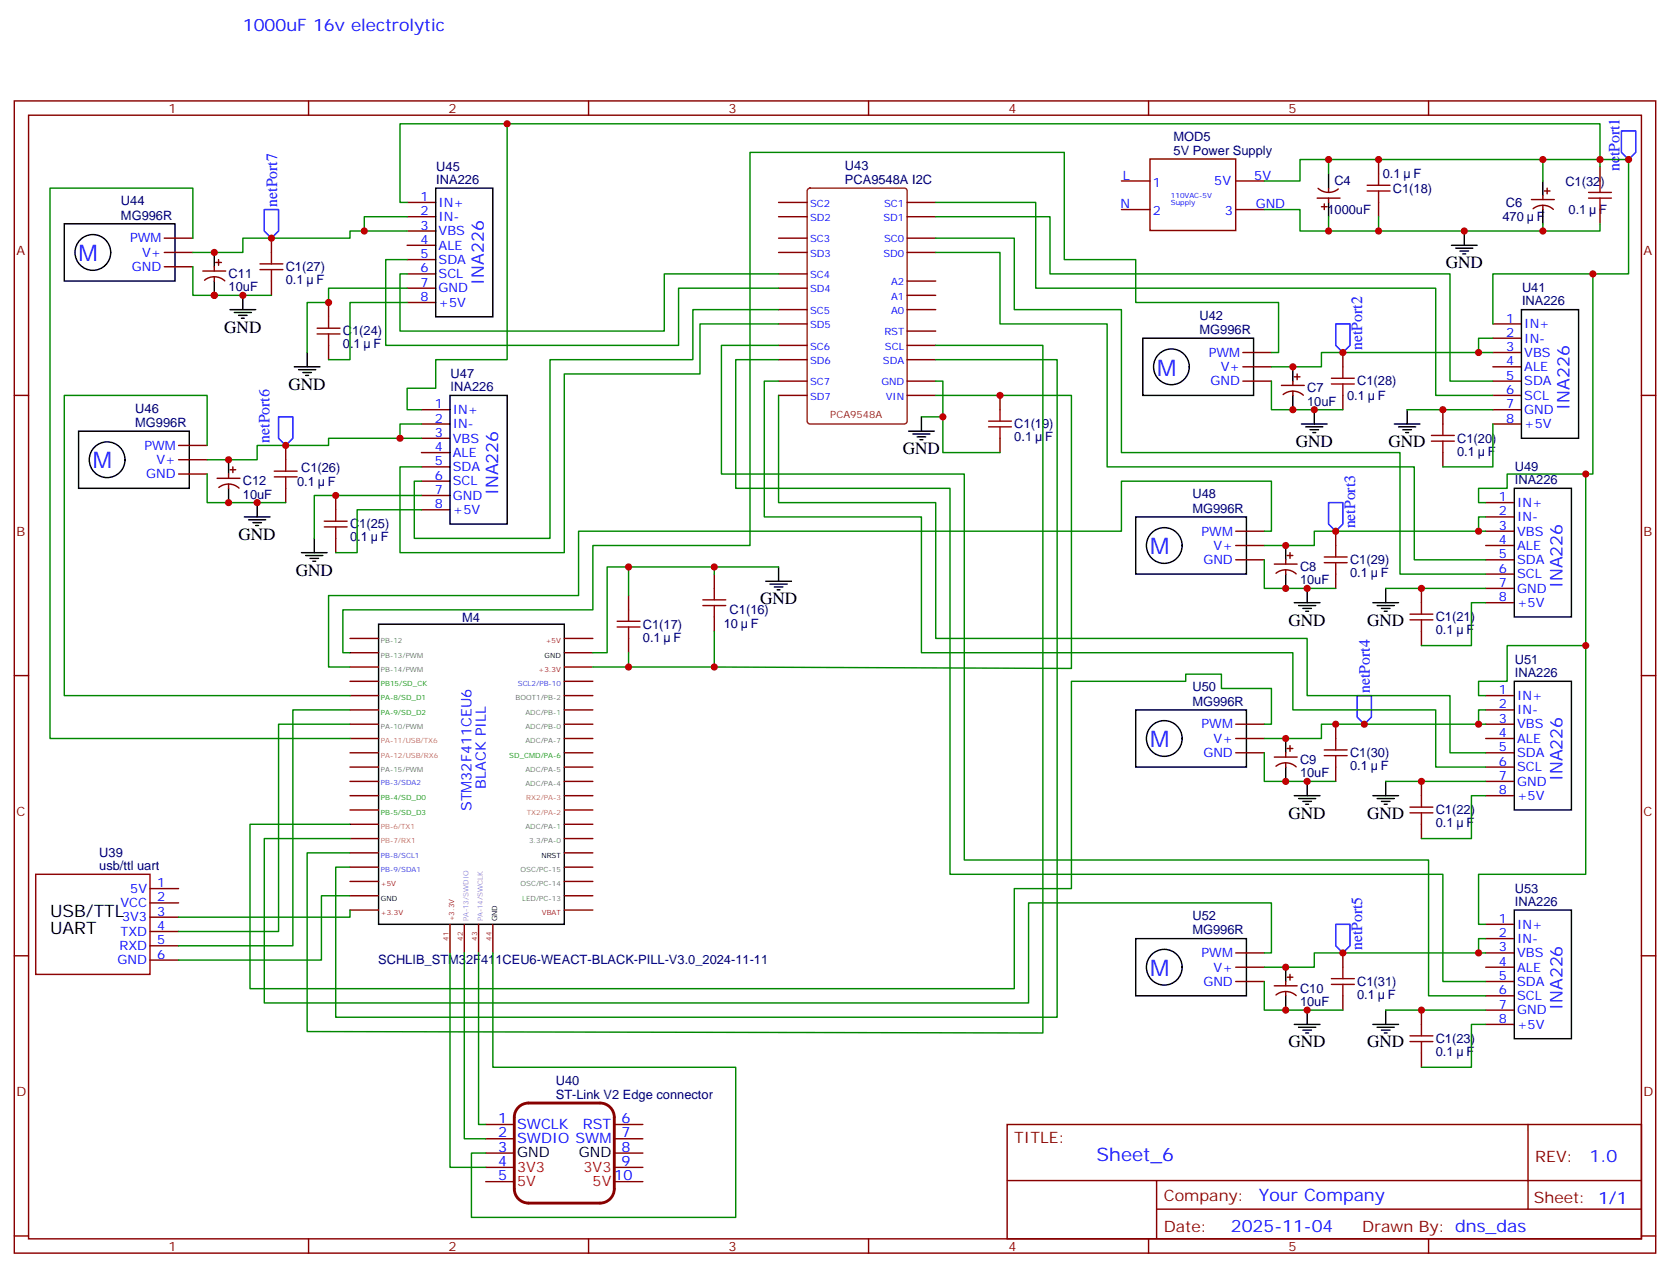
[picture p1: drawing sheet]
<svg xmlns="http://www.w3.org/2000/svg" width="412mm" height="313mm" viewBox="0 0 412 313" stroke-linecap="round" stroke-linejoin="round" font-family="sans-serif">
<g fill="none" stroke="#870000" stroke-width=".35">
<path d="M3.5 24.9h405.4v284.3h-405.4zM7.1 28.4h398.2v277.3h-398.2zM76.2 24.9v3.5M145.3 24.9v3.5M214.5 24.9v3.5M283.6 24.9v3.5M284 39.2h21.1v17.7h-21.1zM340.4 39.4v3.5M352.8 24.9v3.5M40.6 58.8h7M67 58.8v3.5M100.5 50h7.1"/>
<path d="M100.5 53.5h7.1M100.5 57h7.1M192.3 58.8h7M192.3 50h7M192.3 53.5h7M224 58.8h7.1M224 50h7.1M224 53.5h7.1M276.9 44.7h7.1M276.9 51.7h7.1M305.2 44.7h7M305.2 51.7h7"/>
<path d="M325.3 48.9h5.6M325.5 46.5a3.8 3.8 0 0 0 5 .1M326.3 51h1.4M327 50.3v1.4M328.1 46.4v1.1M328.1 48.9v1.1M340.4 50v3.5M378.2 49.2h5.6M378.6 51.5a3.8 3.8 0 0 1 5 .2M381 48.2v1M381 50.7v1M381.4 47.1h1.4"/>
<path d="M382.1 46.4v1.4M395.1 41.1v3.6M395.1 51.7v3.5M40.6 65.8h7M40.6 62.3h7M50.1 66.9h5.6M50.5 69.2a3.8 3.8 0 0 1 5 .1M52.9 65.8v1.1M52.9 68.3v1.1M53.3 64.8h1.4M54 64.1v1.4M67 69.4v3.5"/>
<path d="M81.1 74.6v3.6M100.5 60.5h7.1M100.5 64.1h7.1M100.5 67.6h7.1M100.5 71.1h7.1M100.5 74.6h7.1M192.3 79.9h7M192.3 62.3h7M192.3 67.6h7M192.3 71.1h7M192.3 76.4h7M224 62.3h7.1"/>
<path d="M224 76.4h7.1M224 72.9h7.1M224 69.4h7.1M368.7 79.9h7M3.5 97.6h3.6M81.1 85.2v3.6M192.3 97.6h7M192.3 94.1h7M192.3 88.8h7M192.3 85.2h7M224 97.6h7.1M224 94.1h7.1"/>
<path d="M224 88.8h7.1M224 85.2h7.1M224 81.7h7.1M246.9 97.6v3.5M306.9 87h7.1M306.9 90.5h7.1M306.9 94.1h7.1M316.4 95.1h5.7M316.9 97.4a3.8 3.8 0 0 1 4.9 .1M319.3 94.1v1M319.3 96.5v1.1M319.6 93h1.4"/>
<path d="M320.3 92.3v1.4M331.6 87v3.5M331.6 97.6v3.5M368.7 97.6h7M368.7 83.5h7M368.7 87h7M368.7 90.5h7M368.7 94.1h7M405.3 97.6h3.6M44.1 117h7.1M44.1 113.5h7.1M44.1 109.9h7.1"/>
<path d="M53.6 118h5.7M56.4 117v1M56.4 119.5v1M56.8 115.9h1.4M57.5 115.2v1.4M70.6 109.9v3.6M104.1 101.1h7M104.1 104.6h7M104.1 108.2h7M104.1 111.7h7M104.1 115.2h7M104.1 118.7h7"/>
<path d="M246.9 108.2v3.5M356.3 101.1v3.5M356.3 111.7v3.5M368.7 101.1h7M368.7 104.6h7M54 120.3a3.8 3.8 0 0 1 5 .2M70.6 120.5v3.5M82.9 122.3v3.5M82.9 132.9v3.5M104.1 122.3h7M104.1 125.8h7M305.2 138.1h7"/>
<path d="M305.2 134.6h7M305.2 131.1h7M314.7 139.2h5.6M317.5 138.1v1.1M317.9 137.1h1.4M318.6 136.4v1.4M329.8 131.1v3.5M366.9 138.1h7M366.9 134.6h7M366.9 131.1h7M366.9 124h7M366.9 127.6h7"/>
<path d="M86.4 157.6h7.1M139.3 157.6h7.1M155.2 147v3.5M155.2 157.6v3.5M176.4 141.7v3.5M176.4 152.3v3.5M315.1 141.5a3.8 3.8 0 0 1 5 .1M317.5 140.6v1.1M329.8 141.7v3.5M351 145.2v3.5M351 155.8v3.5M366.9 141.7h7"/>
<path d="M366.9 145.2h7M366.9 148.7h7M3.5 166.7h3.6M86.4 178.7h7.1M86.4 175.2h7.1M86.4 171.7h7.1M86.4 168.1h7.1M86.4 164.6h7.1M86.4 161.1h7.1M139.3 178.7h7.1M139.3 175.2h7.1M139.3 171.7h7.1"/>
<path d="M139.3 168.1h7.1M139.3 164.6h7.1M139.3 161.1h7.1M305.2 178.7h7M329.8 178.7v3.5M366.9 178.7h7M366.9 175.2h7M366.9 171.7h7M405.3 166.7h3.6M86.4 199.9h7.1M86.4 196.4h7.1M86.4 192.8h7.1"/>
<path d="M86.4 189.3h7.1M86.4 185.8h7.1M86.4 182.2h7.1M139.3 199.9h7.1M139.3 196.4h7.1M139.3 192.8h7.1M139.3 189.3h7.1M139.3 185.8h7.1M139.3 182.2h7.1M305.2 185.8h7M305.2 182.2h7M314.7 186.8h5.6"/>
<path d="M315.1 189.1a3.8 3.8 0 0 1 5 .2M317.5 185.8v1M317.5 188.2v1.1M317.9 184.7h1.4M318.6 184v1.4M329.8 189.3v3.5M351 192.8v3.6M366.9 196.4h7M366.9 192.8h7M366.9 189.3h7M366.9 185.8h7M366.9 182.2h7"/>
<path d="M37 219.3h7.1M86.4 217.5h7.1M86.4 214h7.1M86.4 210.5h7.1M86.4 206.9h7.1M86.4 203.4h7.1M139.3 217.5h7.1M139.3 214h7.1M139.3 210.5h7.1M139.3 206.9h7.1M139.3 203.4h7.1M351 203.4v3.5"/>
<path d="M3.5 235.9h3.6M37 222.8h7.1M37 226.3h7.1M37 229.9h7.1M37 233.4h7.1M37 236.9h7.1M86.4 224.6h7.1M86.4 221.1h7.1M111.1 228.1v7.1M114.7 228.1v7.1M118.2 228.1v7.1M121.7 228.1v7.1"/>
<path d="M139.3 224.6h7.1M139.3 221.1h7.1M305.2 238.7h7M305.2 235.2h7M331.6 235.2v3.5M366.9 238.7h7M366.9 235.2h7M366.9 228.1h7M366.9 231.6h7M405.3 235.9h3.6M305.2 242.2h7M314.7 243.3h5.6"/>
<path d="M315.1 245.5a3.8 3.8 0 0 1 5 .2M317.5 242.2v1.1M317.5 244.7v1M317.9 241.2h1.4M318.6 240.5v1.4M331.6 245.7v3.6M351 249.3v3.5M351 259.9v3.5M366.9 242.2h7M366.9 245.7h7M366.9 249.3h7M366.9 252.8h7"/>
<path d="M119.9 277.5h7.1M151.7 277.5h7M248.7 277.5h156.6v28.2h-156.6zM377.3 277.5v20.9M119.9 281h7.1M119.9 284.6h7.1M119.9 288.1h7.1M119.9 291.6h7.1M151.7 281h7M151.7 284.6h7M151.7 288.1h7M151.7 291.6h7"/>
<path d="M248.7 291.3h156.5M285.6 298.4h119.6M285.6 291.3v14.2M3.5 305h3.6M76.2 305.7v3.5M145.3 305.7v3.5M214.5 305.7v3.5M283.6 305.7v3.5M352.8 305.7v3.5M405.3 305h3.6"/>
</g>
<path d="M8.8 215.8h28.2v24.7h-28.2z" fill="none" stroke="#900" stroke-width=".35"/>
<path d="M128 273.2a3.5 3.5 0 0 1 2.5-1h17.7a3.5 3.5 0 0 1 3.5 3.5v17.7a3.5 3.5 0 0 1-3.5 3.5h-17.7a3.5 3.5 0 0 1-3.5-3.5v-17.7a3.5 3.5 0 0 1 1-2.5z" fill="none" stroke="#870000" stroke-width=".71"/>
<g fill="none" stroke="#a10000" stroke-width=".35">
<path d="M337.6 47.1h5.7M337.6 45.7h5.7M340.4 42.9v2.8M340.4 47.1v2.9M392.3 48.9h5.6M392.3 47.5h5.6M395.1 44.7v2.8M395.1 48.9v2.8M64.2 66.5h5.6M64.2 65.1h5.6M67 62.3v2.8M67 66.5v2.9"/>
<path d="M81.1 78.2v2.8M78.3 82.4h5.7M78.3 81h5.7M81.1 82.4v2.8M328.8 94.8h5.6M328.8 93.3h5.6M331.6 90.5v2.8M331.6 94.8v2.8M67.7 117.7h5.7M67.7 116.3h5.7M70.6 113.5v2.8M70.6 117.7v2.8"/>
<path d="M244.1 105.3h5.7M244.1 103.9h5.7M246.9 101.1v2.8M246.9 105.3v2.9M353.5 108.9h5.6M353.5 107.5h5.6M356.3 104.6v2.9M356.3 108.9v2.8M80.1 130h5.6M80.1 128.6h5.6M82.9 125.8v2.8M82.9 130v2.9"/>
<path d="M327 138.9h5.7M327 137.4h5.7M329.8 134.6v2.8M329.8 138.9v2.8M152.4 154.7h5.6M152.4 153.3h5.6M155.2 150.5v2.8M155.2 154.7v2.9M173.6 149.4h5.6M173.6 148h5.6M176.4 145.2v2.8M176.4 149.4v2.9"/>
<path d="M348.2 153h5.6M348.2 151.6h5.6M351 148.7v2.9M351 153v2.8M327 186.5h5.7M327 185.1h5.7M329.8 182.2v2.9M329.8 186.5v2.8M348.2 199.2h5.6M351 196.4v2.8M348.2 200.6h5.6M351 200.6v2.8"/>
<path d="M331.6 238.7v2.8M328.8 242.9h5.6M328.8 241.5h5.6M331.6 242.9v2.8M348.2 257h5.6M348.2 255.6h5.6M351 252.8v2.8M351 257v2.9"/>
</g>
<g fill="none" stroke="#000" stroke-width=".35">
<path d="M15.9 55.2h27.3v14.2h-27.3zM107.6 46.4h14.1v31.8h-14.1zM328.1 42.9v3.5M328.1 50v3.5M361.6 57v3.5M381 44.7v3.5M381 51.7v3.5M52.9 62.3v3.5M52.9 69.4v3.5M56.8 76.4h6.3M57.9 77.1h4.2M58.9 77.8h2.1"/>
<path d="M59.6 78.5h.7M60 72.9v3.5M358.4 60.5h6.4M359.5 61.2h4.2M360.5 61.9h2.2M361.2 62.7h.7M375.7 76.4h14.1v31.8h-14.1zM72.7 90.5h6.3M73.7 91.2h4.3M74.8 91.9h2.1M75.5 92.6h.7M75.8 87v3.5"/>
<path d="M111.1 97.6h14.1v31.7h-14.1zM282.2 83.5h27.4v14.1h-27.4zM319.3 90.5v3.6M319.3 97.6v3.5M19.4 106.4h27.3v14.1h-27.3zM56.4 113.5v3.5M224.4 106.4h6.3M225.4 107.1h4.3M226.5 107.8h2.1M227.2 108.5h.7M227.5 102.9v3.5M321.4 104.6h6.3"/>
<path d="M322.4 105.3h4.3M323.5 106h2.1M324.2 106.8h.7M324.6 101.1v3.5M344.3 104.6h6.4M345.4 105.3h4.2M346.4 106h2.1M347.1 106.8h.7M347.5 101.1v3.5M56.4 120.5v3.5M60.3 127.6h6.4M61.4 128.3h4.2"/>
<path d="M62.4 129h2.2M63.1 129.7h.8M63.5 124v3.6M74.4 136.4h6.4M75.5 137.1h4.2M76.6 137.8h2.1M77.3 138.5h.7M77.6 132.9v3.5M192.3 139.9v3.5M280.5 127.6h27.3v14.1h-27.3zM317.5 134.6v3.5M373.9 120.5h14.2v31.8h-14.2z"/>
<path d="M93.5 154h45.8v74.1h-45.8zM189.1 143.4h6.3M190.1 144.1h4.3M191.2 144.9h2.1M191.9 145.6h.7M317.5 141.7v3.5M319.6 148.7h6.4M320.7 149.4h4.2M321.7 150.1h2.1M322.4 150.8h.7M322.8 145.2v3.5M339 148.7h6.4"/>
<path d="M340.1 149.4h4.2M341.1 150.1h2.2M341.8 150.8h.7M342.2 145.2v3.5M280.5 175.2h27.3v14.1h-27.3zM373.9 168.1h14.2v31.8h-14.2zM317.5 182.2v3.6M317.5 189.3v3.5M319.6 196.4h6.4M320.7 197.1h4.2M321.7 197.8h2.1M322.4 198.5h.7"/>
<path d="M322.8 192.8v3.6M339 196.4h6.4M340.1 197.1h4.2M341.1 197.8h2.2M341.8 198.5h.7M342.2 192.8v3.6M280.5 231.6h27.3v14.1h-27.3zM317.5 238.7v3.5M373.9 224.6h14.2v31.7h-14.2zM317.5 245.7v3.6M319.6 252.8h6.4M320.7 253.5h4.2"/>
<path d="M321.7 254.2h2.1M322.4 254.9h.7M322.8 249.3v3.5M339 252.8h6.4M340.1 253.5h4.2M341.1 254.2h2.2M341.8 254.9h.7M342.2 249.3v3.5"/>
<circle cx="22.9" cy="62.3" r="4.4"/>
<circle cx="289.3" cy="90.5" r="4.4"/>
<circle cx="26.5" cy="113.5" r="4.4"/>
<circle cx="287.5" cy="134.6" r="4.4"/>
<circle cx="287.5" cy="182.2" r="4.4"/>
<circle cx="287.5" cy="238.7" r="4.4"/>
</g>
<path d="M199.6 46.6l.4-.2h23.3a.71 .71 0 0 1 .7 .7v56.8a.76 .76 0 0 1-.7 .7h-23.3a.76 .76 0 0 1-.7-.7v-56.8z" fill="none" stroke="#930" stroke-width=".35"/>
<path d="M400.4 32.3h3.5v5.3l-1.7 1.8-1.8-1.8zM65.3 51.7h3.5v5.3l-1.8 1.8-1.7-1.8zM329.8 79.9h3.6v5.3l-1.8 1.8-1.8-1.8zM68.8 102.9h3.5v5.3l-1.7 1.7-1.8-1.7zM328.1 124h3.5v5.3l-1.8 1.8-1.7-1.8zM335.1 171.7h3.6v5.3l-1.8 1.7-1.8-1.7zM329.8 228.1h3.6v5.3l-1.8 1.8-1.8-1.8z" fill="none" stroke="#00f" stroke-width=".35"/>
<g fill="none" stroke="#008700" stroke-width=".35">
<path d="M125.2 30.6v58.2h-17.6v7h-7.1v5.3h3.6M328.1 39.4v3.5M381 39.4h14.1v1.7M47.6 58.8v-12.4h-35.3v135.8h74.1M100.5 57h-14.1v1.8h-26.4v3.5h-12.4M100.5 50h-1.7v-19.4h296.3v8.8h7.1v28.2h-33.5v12.3M100.5 53.5h-10.5v3.5M231.1 53.5h28.2v14.1h98.8v26.5h10.6M231.1 50h24.7v21.1h98.7v26.5h14.2M231.1 58.8h19.4v17.6h26.4v35.3h68.8v30h21.2M312.2 44.7h8.8v-5.3h60v5.3M312.2 51.7h8.8v5.3h60v-1.8"/>
<path d="M328.1 53.5v3.5M340.4 53.5v3.5M395.1 55.2v1.8h-14.1M47.6 65.8v7.1h19.4M100.5 71.1h-19.4v3.5h-5.3v12.4M100.5 74.6h-14.1v14.2h-5.3M100.5 67.6h-1.7v14.1h65.2v-14.1h28.3M100.5 64.1h-5.3v21.1h72.4v-14.1h24.7M192.3 76.4h-21.2v12.4h-35.3v44.1h-33.5v-14.2h1.8M192.3 79.9h-19.4v12.4h-33.6v44.1h-40.5v-21.2h5.3M231.1 62.3h15.8v17.6h26.5v35.3h75.8v22.9h17.7M393.3 67.6v49.4h-21.1v3.5h-7.1v3.5h1.8"/>
<path d="M192.3 97.6v26.4h38.8v33.6h91.7v14.1h35.3v14.1h8.8M192.3 94.1h-3.6v33.5h38.8v33.5h91.8v14.1h35.2v14.1h12.4M192.3 88.8h-10.6v31.7h52.9v95.3h121.7v26.4h10.6M192.3 85.2h-14.1v31.8h59.9v95.2h114.7v33.5h14.1M231.1 94.1h1.7v8.8h-5.3M231.1 97.6h33.5v67.4l-88.2-.4M231.1 88.8h30v162.2h-178.2v-37h3.5M231.1 85.2h26.4v169.7l-181.7-.3v-44.1h10.6M314 94.1v7h17.6M314 87h1.7v-12.4h-35.2v-10.5h-17.7v-26.5h-77.6v97h-38.8v15.9h-61.7v10.6h1.7M368.7 87h-42.4v3.5h-12.3M368.7 83.5h-3.6v3.5"/>
<path d="M51.2 117v7h19.4M51.2 109.9v-12.3h-35.3v74.1h70.5M104.1 108.2h-23v1.7h-17.6v3.6h-12.3M104.1 104.6h-5.3v3.6M232.8 102.9v8.8h14.1M347.5 101.1h21.2M368.7 104.6v10.6h-12.4M391.6 117v42.3h-19.4v8.8h-7.1v3.6h1.8M104.1 122.3h-26.5v10.6M104.1 125.8h-15.9v10.6h-5.3M155.2 139.9v7.1M176.4 139.9v1.8"/>
<path d="M192.3 139.9h-42.4v21.2h-3.5M312.2 138.1v7.1h17.6M312.2 131.1h1.8v-12.4h-37.1v12.4h-134v15.9h-61.8v17.6h5.3M366.9 131.1h-42.3v3.5h-12.4M366.9 127.6h-1.8v3.5M176.4 155.8v8.8h-21.2M342.2 145.2h24.7M366.9 148.7h-3.5v10.6h-12.4M391.6 159.3v56.5h-26.5v12.3h1.8M86.4 178.7h-17.6v51.2h-24.7M86.4 175.2h-14.1v58.2h-28.2M155.2 161.1v3.5h-8.8"/>
<path d="M312.2 178.7h1.8v-8.8h-12.4v-3.5h-8.8v1.7h-28.2v51.2h-14.1v24.7h-188.8v-40.6h24.7M366.9 178.7h-40.6v3.5h-14.1M366.9 175.2h-1.8v3.5M312.2 185.8v7h17.6M342.2 192.8h24.7M366.9 196.4h-3.5v10.5h-12.4M86.4 206.9h-21.1v40.6h188.7v-24.7h60v12.4h-1.8M86.4 221.1h-7v15.8h-35.3M86.4 224.6v1.7h-42.3M111.1 235.2v52.9h8.8M114.7 235.2v45.8h5.2M118.2 235.2v42.3h1.7"/>
<path d="M121.7 235.2v28.2h60v37h-65.3v-15.8h3.5M366.9 235.2h-42.3v3.5h-12.4M366.9 231.6h-1.8v3.6M312.2 242.2v7.1h19.4M342.2 249.3h24.7M366.9 252.8h-3.5v10.6h-12.4"/>
</g>
<g fill="#c00">
<circle cx="328.1" cy="57" r=".88"/>
<circle cx="328.1" cy="39.4" r=".88"/>
<circle cx="340.4" cy="57" r=".88"/>
<circle cx="155.2" cy="139.9" r=".88"/>
<circle cx="155.2" cy="164.6" r=".88"/>
<circle cx="56.4" cy="124" r=".88"/>
<circle cx="56.4" cy="113.5" r=".88"/>
<circle cx="52.9" cy="72.9" r=".88"/>
<circle cx="52.9" cy="62.3" r=".88"/>
<circle cx="319.3" cy="90.5" r=".88"/>
<circle cx="319.3" cy="101.1" r=".88"/>
<circle cx="317.5" cy="238.7" r=".88"/>
<circle cx="317.5" cy="249.3" r=".88"/>
<circle cx="317.5" cy="192.8" r=".88"/>
<circle cx="317.5" cy="182.2" r=".88"/>
<circle cx="317.5" cy="145.2" r=".88"/>
<circle cx="317.5" cy="134.6" r=".88"/>
<circle cx="176.4" cy="164.6" r=".88"/>
<circle cx="176.4" cy="139.9" r=".88"/>
<circle cx="381" cy="39.4" r=".88"/>
<circle cx="381" cy="57" r=".88"/>
<circle cx="395.1" cy="39.4" r=".88"/>
<circle cx="393.3" cy="67.6" r=".88"/>
<circle cx="391.6" cy="117" r=".88"/>
<circle cx="391.6" cy="159.3" r=".88"/>
<circle cx="125.2" cy="30.6" r=".88"/>
<circle cx="331.6" cy="87" r=".88"/>
<circle cx="329.8" cy="131.1" r=".88"/>
<circle cx="329.8" cy="178.7" r=".88"/>
<circle cx="331.6" cy="235.2" r=".88"/>
<circle cx="67" cy="58.8" r=".88"/>
<circle cx="70.6" cy="109.9" r=".88"/>
<circle cx="90" cy="57" r=".88"/>
<circle cx="98.8" cy="108.2" r=".88"/>
<circle cx="365.1" cy="87" r=".88"/>
<circle cx="365.1" cy="131.1" r=".88"/>
<circle cx="365.1" cy="178.7" r=".88"/>
<circle cx="365.1" cy="235.2" r=".88"/>
<circle cx="246.9" cy="97.6" r=".88"/>
<circle cx="232.8" cy="102.9" r=".88"/>
<circle cx="340.4" cy="39.4" r=".88"/>
<circle cx="361.6" cy="57" r=".88"/>
<circle cx="351" cy="249.3" r=".88"/>
<circle cx="351" cy="192.8" r=".88"/>
<circle cx="351" cy="145.2" r=".88"/>
<circle cx="356.3" cy="101.1" r=".88"/>
<circle cx="60" cy="72.9" r=".88"/>
<circle cx="63.5" cy="124" r=".88"/>
<circle cx="322.8" cy="145.2" r=".88"/>
<circle cx="324.6" cy="101.1" r=".88"/>
<circle cx="322.8" cy="192.8" r=".88"/>
<circle cx="322.8" cy="249.3" r=".88"/>
<circle cx="402.2" cy="39.4" r=".88"/>
<circle cx="336.9" cy="178.7" r=".88"/>
<circle cx="81.1" cy="74.6" r=".88"/>
<circle cx="82.9" cy="122.3" r=".88"/>
</g>
<g font-size="5.6" fill="#00f">
<text x="19.4" y="64.5">M</text>
<text x="285.8" y="92.7">M</text>
<text x="22.9" y="115.6">M</text>
<text x="284" y="136.8">M</text>
<text x="284" y="184.4">M</text>
<text x="284" y="240.8">M</text>
</g>
<text font-size="4.6" fill="#00f" x="270.8" y="286.5">Sheet_6</text>
<g font-size="4.2" fill="#00f">
<text x="60" y="7.6">1000uF 16v electrolytic</text>
<text x="119.5" y="70.3" transform="rotate(-90 119.5 70.3)">INA226</text>
<text x="387.6" y="101.1" transform="rotate(-90 387.6 101.1)">INA226</text>
<text x="123" y="122.3" transform="rotate(-90 123 122.3)">INA226</text>
<text x="385.8" y="145.2" transform="rotate(-90 385.8 145.2)">INA226</text>
<text x="385.8" y="192.8" transform="rotate(-90 385.8 192.8)">INA226</text>
<text x="385.8" y="249.3" transform="rotate(-90 385.8 249.3)">INA226</text>
<text x="392.5" y="286.8">1.0</text>
<text x="310.9" y="296.3">Your Company</text>
<text x="304" y="304.1">2025-11-04</text>
</g>
<g font-size="4.2">
<text x="357" y="66.2">GND</text>
<text x="55.4" y="82.1">GND</text>
<text x="71.3" y="96.2">GND</text>
<text x="223" y="112">GND</text>
<text x="320" y="110.3">GND</text>
<text x="342.9" y="110.3">GND</text>
<text x="58.9" y="133.2">GND</text>
<text x="73" y="142">GND</text>
<text x="187.7" y="149.1">GND</text>
<text x="318.2" y="154.4">GND</text>
<text x="337.6" y="154.4">GND</text>
<text x="318.2" y="202">GND</text>
<text x="337.6" y="202">GND</text>
<text x="12.3" y="226.3">USB/TTL</text>
<text x="12.3" y="230.6">UART</text>
<text x="318.2" y="258.4">GND</text>
<text x="337.6" y="258.4">GND</text>
</g>
<g font-size="3.9" fill="#00f">
<text x="399.9" y="42.2" transform="rotate(-90 399.9 42.2)">netPort1</text>
<text x="68.4" y="51" transform="rotate(-90 68.4 51)">netPort7</text>
<text x="336.4" y="86.3" transform="rotate(-90 336.4 86.3)">netPort2</text>
<text x="66.5" y="109.2" transform="rotate(-90 66.5 109.2)">netPort6</text>
<text x="334.6" y="130.4" transform="rotate(-90 334.6 130.4)">netPort3</text>
<text x="338.3" y="171" transform="rotate(-90 338.3 171)">netPort4</text>
<text x="336.4" y="234.5" transform="rotate(-90 336.4 234.5)">netPort5</text>
</g>
<g font-size="3.9" fill="#800">
<text x="250.5" y="282.1">TITLE:</text>
<text x="379.1" y="286.8">REV:</text>
<text x="287.4" y="296.3">Company:</text>
<text x="378.7" y="296.9">Sheet: 1/1</text>
<text x="287.4" y="304">Date:</text>
<text x="336.4" y="304">Drawn By: dns_das</text>
</g>
<g font-size="3.5" fill="#00f">
<text x="119.9" y="194.6" transform="rotate(-90 119.9 194.6)">BLACK PILL</text>
<text x="116.4" y="200.2" transform="rotate(-90 116.4 200.2)">STM32F411CEU6</text>
<text x="123" y="277.1">1</text>
<text x="123" y="280.7">2</text>
<text x="127.7" y="278.6">SWCLK</text>
<text x="144" y="278.6">RST</text>
<text x="153.5" y="280.7">7</text>
<text x="153.5" y="277.1">6</text>
<text x="123" y="284.2">3</text>
<text x="123" y="287.7">4</text>
<text x="127.7" y="282.1">SWDIO SWM</text>
<text x="153.5" y="284.2">8</text>
<text x="153.5" y="287.7">9</text>
<text x="123" y="291.3">5</text>
<text x="151.7" y="291.3">10</text>
</g>
<g font-size="3.5">
<text x="127.7" y="285.6">GND</text>
<text x="142.9" y="285.6">GND</text>
</g>
<g font-size="3.5" fill="#f00">
<text x="127.7" y="292.7">5V</text>
<text x="127.7" y="289.1">3V3</text>
<text x="144.1" y="289.1">3V3</text>
<text x="146.3" y="292.7">5V</text>
</g>
<g font-size="3.2" fill="#800">
<text x="41.6" y="27.9">1</text>
<text x="110.8" y="27.9">2</text>
<text x="179.9" y="27.9">3</text>
<text x="249.1" y="27.9">4</text>
<text x="318.2" y="27.9">5</text>
<text x="4.1" y="63">A</text>
<text x="405.9" y="63">A</text>
<text x="4.1" y="132.2">B</text>
<text x="405.9" y="132.2">B</text>
<text x="4.1" y="201.3">C</text>
<text x="405.9" y="201.3">C</text>
<text x="4.1" y="270.4">D</text>
<text x="405.9" y="270.4">D</text>
<text x="41.6" y="308.7">1</text>
<text x="110.8" y="308.7">2</text>
<text x="179.9" y="308.7">3</text>
<text x="249.1" y="308.7">4</text>
<text x="318.2" y="308.7">5</text>
</g>
<g font-size="3.2" fill="#000080">
<text x="289.8" y="34.9">MOD5</text>
<text x="289.8" y="38.2">5V Power Supply</text>
<text x="107.7" y="45.4">INA226</text>
<text x="107.7" y="42.1">U45</text>
<text x="208.6" y="45.4">PCA9548A I2C</text>
<text x="208.6" y="42.1">U43</text>
<text x="329.5" y="45.8">C4</text>
<text x="341.5" y="44">0.1</text>
<text x="344" y="47.6">C1(18)</text>
<text x="349.1" y="44">F</text>
<text x="386.6" y="45.8">C1(32)</text>
<text x="29.9" y="50.7">U44</text>
<text x="327.8" y="52.8">1000uF</text>
<text x="371.8" y="51.1">C6</text>
<text x="387.3" y="52.9">0.1</text>
<text x="394.9" y="52.9">F</text>
<text x="29.9" y="54.2">MG996R</text>
<text x="371" y="54.6">470</text>
<text x="379.5" y="54.6">F</text>
<text x="56.4" y="71.9">10uF</text>
<text x="56.4" y="68.6">C11</text>
<text x="70.6" y="70.1">0.1</text>
<text x="70.6" y="66.8">C1(27)</text>
<text x="78.1" y="70.1">F</text>
<text x="375.9" y="75.4">INA226</text>
<text x="375.9" y="72.1">U41</text>
<text x="84.7" y="82.8">C1(24)</text>
<text x="296.2" y="82.4">MG996R</text>
<text x="296.2" y="78.9">U42</text>
<text x="84.7" y="86">0.1</text>
<text x="92.3" y="86">F</text>
<text x="111.3" y="93.3">U47</text>
<text x="335.1" y="95.1">C1(28)</text>
<text x="33.4" y="101.8">U46</text>
<text x="111.3" y="96.5">INA226</text>
<text x="322.8" y="100.1">10uF</text>
<text x="322.8" y="96.8">C7</text>
<text x="332.7" y="98.7">0.1</text>
<text x="340.3" y="98.7">F</text>
<text x="33.4" y="105.3">MG996R</text>
<text x="250.5" y="105.7">C1(19)</text>
<text x="250.5" y="108.9">0.1</text>
<text x="258.1" y="108.9">F</text>
<text x="359.8" y="112.5">0.1</text>
<text x="359.8" y="109.2">C1(20)</text>
<text x="367.4" y="112.5">F</text>
<text x="60" y="119.8">C12</text>
<text x="73.4" y="119.9">0.1</text>
<text x="74.3" y="116.4">C1(26)</text>
<text x="81" y="119.9">F</text>
<text x="374.1" y="119.5">INA226</text>
<text x="374.1" y="116.2">U49</text>
<text x="60" y="123">10uF</text>
<text x="294.5" y="123">U48</text>
<text x="86.4" y="130.4">C1(25)</text>
<text x="294.5" y="126.5">MG996R</text>
<text x="86.4" y="133.6">0.1</text>
<text x="94" y="133.6">F</text>
<text x="321" y="140.9">C8</text>
<text x="333.4" y="142.4">0.1</text>
<text x="333.4" y="139.2">C1(29)</text>
<text x="341" y="142.4">F</text>
<text x="321" y="144.2">10uF</text>
<text x="114.1" y="153.4">M4</text>
<text x="158.7" y="155.2">C1(17)</text>
<text x="178.7" y="155.1">10</text>
<text x="180.2" y="151.6">C1(16)</text>
<text x="185.4" y="155.1">F</text>
<text x="354.5" y="153.3">C1(21)</text>
<text x="158.7" y="158.3">0.1</text>
<text x="166.3" y="158.3">F</text>
<text x="354.5" y="156.5">0.1</text>
<text x="362.1" y="156.5">F</text>
<text x="374.1" y="167.1">INA226</text>
<text x="374.1" y="163.9">U51</text>
<text x="294.5" y="170.6">U50</text>
<text x="294.5" y="174.1">MG996R</text>
<text x="321" y="191.8">10uF</text>
<text x="321" y="188.5">C9</text>
<text x="333.4" y="190.1">0.1</text>
<text x="333.4" y="186.8">C1(30)</text>
<text x="341" y="190.1">F</text>
<text x="354.5" y="201">C1(22)</text>
<text x="354.5" y="204.2">0.1</text>
<text x="362.1" y="204.2">F</text>
<text x="24.5" y="214.7">usb/ttl uart</text>
<text x="24.5" y="211.5">U39</text>
<text x="374.1" y="220.3">U53</text>
<text x="294.5" y="227.1">U52</text>
<text x="374.1" y="223.5">INA226</text>
<text x="294.5" y="230.6">MG996R</text>
<text x="93.4" y="237.9">SCHLIB_STM32F411CEU6-WEACT-BLACK-PILL-V3.0_2024-11-11</text>
<text x="321" y="245">C10</text>
<text x="335.1" y="243.2">C1(31)</text>
<text x="321" y="248.3">10uF</text>
<text x="335.1" y="246.5">0.1</text>
<text x="342.7" y="246.5">F</text>
<text x="354.5" y="257.4">C1(23)</text>
<text x="354.5" y="260.6">0.1</text>
<text x="362.1" y="260.6">F</text>
<text x="137.2" y="267.8">U40</text>
<text x="137.2" y="271.1">ST-Link V2 Edge connector</text>
</g>
<g font-size="3.2" fill="#00f">
<text x="277.3" y="44.3">L</text>
<text x="284.7" y="46.1">1</text>
<text x="299.9" y="45.6">5V</text>
<text x="309.7" y="44.3">5V</text>
<text x="103.8" y="49.6">1</text>
<text x="103.8" y="53.1">2</text>
<text x="108.3" y="51">IN+</text>
<text x="276.7" y="51.4">N</text>
<text x="284.7" y="53.1">2</text>
<text x="302.4" y="53.1">3</text>
<text x="310.1" y="51.4">GND</text>
<text x="32.1" y="59.8">PWM</text>
<text x="103.8" y="56.7">3</text>
<text x="108.3" y="54.5">IN-</text>
<text x="108.3" y="58.1">VBS</text>
<text x="35.1" y="63.4">V+</text>
<text x="103.8" y="60.2">4</text>
<text x="103.8" y="63.7">5</text>
<text x="108.3" y="61.6">ALE</text>
<text x="108.3" y="65.1">SDA</text>
<text x="32.6" y="66.9">GND</text>
<text x="103.8" y="67.2">6</text>
<text x="103.8" y="70.8">7</text>
<text x="108.3" y="68.7">SCL</text>
<text x="103.8" y="74.3">8</text>
<text x="108.3" y="72.2">GND</text>
<text x="108.3" y="75.7">+5V</text>
<text x="371.9" y="79.6">1</text>
<text x="371.9" y="83.1">2</text>
<text x="376.4" y="81">IN+</text>
<text x="298.5" y="88.1">PWM</text>
<text x="371.9" y="86.6">3</text>
<text x="376.4" y="84.5">IN-</text>
<text x="376.4" y="88.1">VBS</text>
<text x="298.9" y="95.1">GND</text>
<text x="301.4" y="91.6">V+</text>
<text x="371.9" y="90.2">4</text>
<text x="371.9" y="93.7">5</text>
<text x="376.4" y="91.6">ALE</text>
<text x="376.4" y="95.1">SDA</text>
<text x="107.3" y="100.8">1</text>
<text x="371.9" y="97.2">6</text>
<text x="371.9" y="100.8">7</text>
<text x="376.4" y="98.6">SCL</text>
<text x="107.3" y="104.3">2</text>
<text x="107.3" y="107.8">3</text>
<text x="111.8" y="102.2">IN+</text>
<text x="111.8" y="105.7">IN-</text>
<text x="371.9" y="104.3">8</text>
<text x="376.4" y="102.2">GND</text>
<text x="376.4" y="105.7">+5V</text>
<text x="35.7" y="111">PWM</text>
<text x="107.3" y="111.3">4</text>
<text x="111.8" y="109.2">VBS</text>
<text x="111.8" y="112.7">ALE</text>
<text x="36.1" y="118">GND</text>
<text x="38.6" y="114.5">V+</text>
<text x="107.3" y="114.9">5</text>
<text x="107.3" y="118.4">6</text>
<text x="111.8" y="116.3">SDA</text>
<text x="111.8" y="119.8">SCL</text>
<text x="107.3" y="121.9">7</text>
<text x="107.3" y="125.4">8</text>
<text x="111.8" y="123.3">GND</text>
<text x="370.2" y="123.7">1</text>
<text x="374.6" y="125.1">IN+</text>
<text x="111.8" y="126.9">+5V</text>
<text x="370.2" y="127.2">2</text>
<text x="370.2" y="130.7">3</text>
<text x="374.6" y="128.6">IN-</text>
<text x="296.7" y="132.2">PWM</text>
<text x="299.7" y="135.7">V+</text>
<text x="370.2" y="134.3">4</text>
<text x="370.2" y="137.8">5</text>
<text x="374.6" y="132.2">VBS</text>
<text x="374.6" y="135.7">ALE</text>
<text x="297.2" y="139.2">GND</text>
<text x="370.2" y="141.3">6</text>
<text x="374.6" y="139.2">SDA</text>
<text x="374.6" y="142.7">SCL</text>
<text x="370.2" y="144.9">7</text>
<text x="370.2" y="148.4">8</text>
<text x="374.6" y="146.3">GND</text>
<text x="374.6" y="149.8">+5V</text>
<text x="370.2" y="171.3">1</text>
<text x="374.6" y="172.7">IN+</text>
<text x="296.7" y="179.8">PWM</text>
<text x="370.2" y="174.8">2</text>
<text x="370.2" y="178.4">3</text>
<text x="374.6" y="176.2">IN-</text>
<text x="374.6" y="179.8">VBS</text>
<text x="299.7" y="183.3">V+</text>
<text x="370.2" y="181.9">4</text>
<text x="370.2" y="185.4">5</text>
<text x="374.6" y="183.3">ALE</text>
<text x="297.2" y="186.8">GND</text>
<text x="370.2" y="188.9">6</text>
<text x="374.6" y="186.8">SDA</text>
<text x="374.6" y="190.4">SCL</text>
<text x="370.2" y="192.5">7</text>
<text x="370.2" y="196">8</text>
<text x="374.6" y="193.9">GND</text>
<text x="374.6" y="197.4">+5V</text>
<text x="32.2" y="220.3">5V</text>
<text x="38.8" y="218.9">1</text>
<text x="29.7" y="223.9">VCC</text>
<text x="30.1" y="227.4">3V3</text>
<text x="38.8" y="222.5">2</text>
<text x="38.8" y="226">3</text>
<text x="370.2" y="227.8">1</text>
<text x="29.8" y="230.9">TXD</text>
<text x="38.8" y="229.5">4</text>
<text x="38.8" y="233">5</text>
<text x="370.2" y="231.3">2</text>
<text x="374.6" y="229.2">IN+</text>
<text x="374.6" y="232.7">IN-</text>
<text x="29.1" y="238">GND</text>
<text x="29.5" y="234.5">RXD</text>
<text x="38.8" y="236.6">6</text>
<text x="296.7" y="236.2">PWM</text>
<text x="299.7" y="239.7">V+</text>
<text x="370.2" y="234.8">3</text>
<text x="370.2" y="238.3">4</text>
<text x="374.6" y="236.2">VBS</text>
<text x="374.6" y="239.7">ALE</text>
<text x="297.2" y="243.3">GND</text>
<text x="370.2" y="241.9">5</text>
<text x="370.2" y="245.4">6</text>
<text x="374.6" y="243.3">SDA</text>
<text x="370.2" y="248.9">7</text>
<text x="374.6" y="246.8">SCL</text>
<text x="374.6" y="250.3">GND</text>
<text x="370.2" y="252.4">8</text>
<text x="374.6" y="253.9">+5V</text>
</g>
<g font-size="2.5" fill="#00f">
<text x="200" y="51">SC2</text>
<text x="218.3" y="51">SC1</text>
<text x="200" y="54.5">SD2</text>
<text x="200" y="59.8">SC3</text>
<text x="218.2" y="54.5">SD1</text>
<text x="218.3" y="59.8">SC0</text>
<text x="200" y="63.4">SD3</text>
<text x="218.2" y="63.4">SD0</text>
<text x="200" y="68.7">SC4</text>
<text x="220.1" y="70.4">A2</text>
<text x="200" y="72.2">SD4</text>
<text x="200" y="77.5">SC5</text>
<text x="220.1" y="77.5">A0</text>
<text x="220.1" y="73.9">A1</text>
<text x="200" y="81">SD5</text>
<text x="218.4" y="82.8">RST</text>
<text x="200" y="89.8">SD6</text>
<text x="200" y="86.3">SC6</text>
<text x="218" y="89.8">SDA</text>
<text x="218.5" y="86.3">SCL</text>
<text x="200" y="95.1">SC7</text>
<text x="217.6" y="95.1">GND</text>
<text x="200" y="98.6">SD7</text>
<text x="218.7" y="98.6">VIN</text>
</g>
<text font-size="2.5" fill="#930" x="205" y="103.1">PCA9548A</text>
<g font-size="1.8" fill="#00f">
<text x="289.2" y="48.7">110VAC-5V</text>
<text x="289.2" y="50.5">Supply</text>
</g>
<g font-size="1.8" fill="#666">
<text x="94.1" y="158.7">PB-12</text>
<text x="94.1" y="162.3">PB-13/PWM</text>
<text x="94.1" y="165.8">PB-14/PWM</text>
<text x="127.3" y="172.8">BOOT1/PB-2</text>
<text x="94.1" y="179.9">PA-10/PWM</text>
<text x="129.7" y="179.9">ADC/PB-0</text>
<text x="129.7" y="176.4">ADC/PB-1</text>
<text x="129.7" y="183.4">ADC/PA-7</text>
<text x="94.1" y="190.5">PA-15/PWM</text>
<text x="129.7" y="190.5">ADC/PA-5</text>
<text x="129.7" y="194">ADC/PA-4</text>
<text x="129.7" y="204.6">ADC/PA-1</text>
<text x="130.6" y="208.1">3.3/PA-0</text>
<text x="128.6" y="215.2">OSC/PC-15</text>
<text x="128.6" y="218.7">OSC/PC-14</text>
<text x="128.9" y="222.2">LED/PC-13</text>
</g>
<g font-size="1.8" fill="#f00">
<text x="134.8" y="158.7">+5V</text>
<text x="133" y="165.8">+3.3V</text>
<text x="94.1" y="218.7">+5V</text>
<text x="94.1" y="225.8">+3.3V</text>
<text x="112.2" y="227.4" transform="rotate(-90 112.2 227.4)">+3.3V</text>
<text x="133.8" y="225.8">VBAT</text>
</g>
<g font-size="1.8">
<text x="134.5" y="162.3">GND</text>
<text x="133.7" y="211.6">NRST</text>
<text x="94.1" y="222.2">GND</text>
<text x="122.8" y="227.4" transform="rotate(-90 122.8 227.4)">GND</text>
</g>
<g font-size="1.8" fill="#0c0">
<text x="94.1" y="169.3">PB15/SD_CK</text>
<text x="94.1" y="172.8">PA-8/SD_D1</text>
<text x="94.1" y="176.4">PA-9/SD_D2</text>
<text x="125.8" y="187">SD_CMD/PA-6</text>
<text x="94.1" y="197.5">PB-4/SD_D0</text>
<text x="94.1" y="201.1">PB-5/SD_D3</text>
</g>
<g font-size="1.8" fill="#06f">
<text x="127.9" y="169.3">SCL2/PB-10</text>
<text x="94.1" y="193.8">PB-3/SDA2</text>
<text x="94.1" y="211.6">PB-8/SCL1</text>
<text x="94.1" y="215.2">PB-9/SDA1</text>
</g>
<g font-size="1.8" fill="#f90">
<text x="94.1" y="183.4">PA-11/USB/TX6</text>
<text x="94.1" y="187">PA-12/USB/RX6</text>
<text x="130" y="197.5">RX2/PA-3</text>
<text x="130.1" y="201.1">TX2/PA-2</text>
<text x="94.1" y="204.6">PB-6/TX1</text>
<text x="94.1" y="208.1">PB-7/RX1</text>
</g>
<g font-size="1.8" fill="#f0f">
<text x="115.7" y="227.4" transform="rotate(-90 115.7 227.4)">PA-13/SWDIO</text>
<text x="119.2" y="227.4" transform="rotate(-90 119.2 227.4)">PA-14/SWCLK</text>
</g>
<g font-size="1.8" fill="#930">
<text x="110.8" y="232.1" transform="rotate(-90 110.8 232.1)">41</text>
<text x="114.3" y="232.1" transform="rotate(-90 114.3 232.1)">42</text>
<text x="117.8" y="232.1" transform="rotate(-90 117.8 232.1)">43</text>
<text x="121.4" y="232.1" transform="rotate(-90 121.4 232.1)">44</text>
</g>
</svg>
